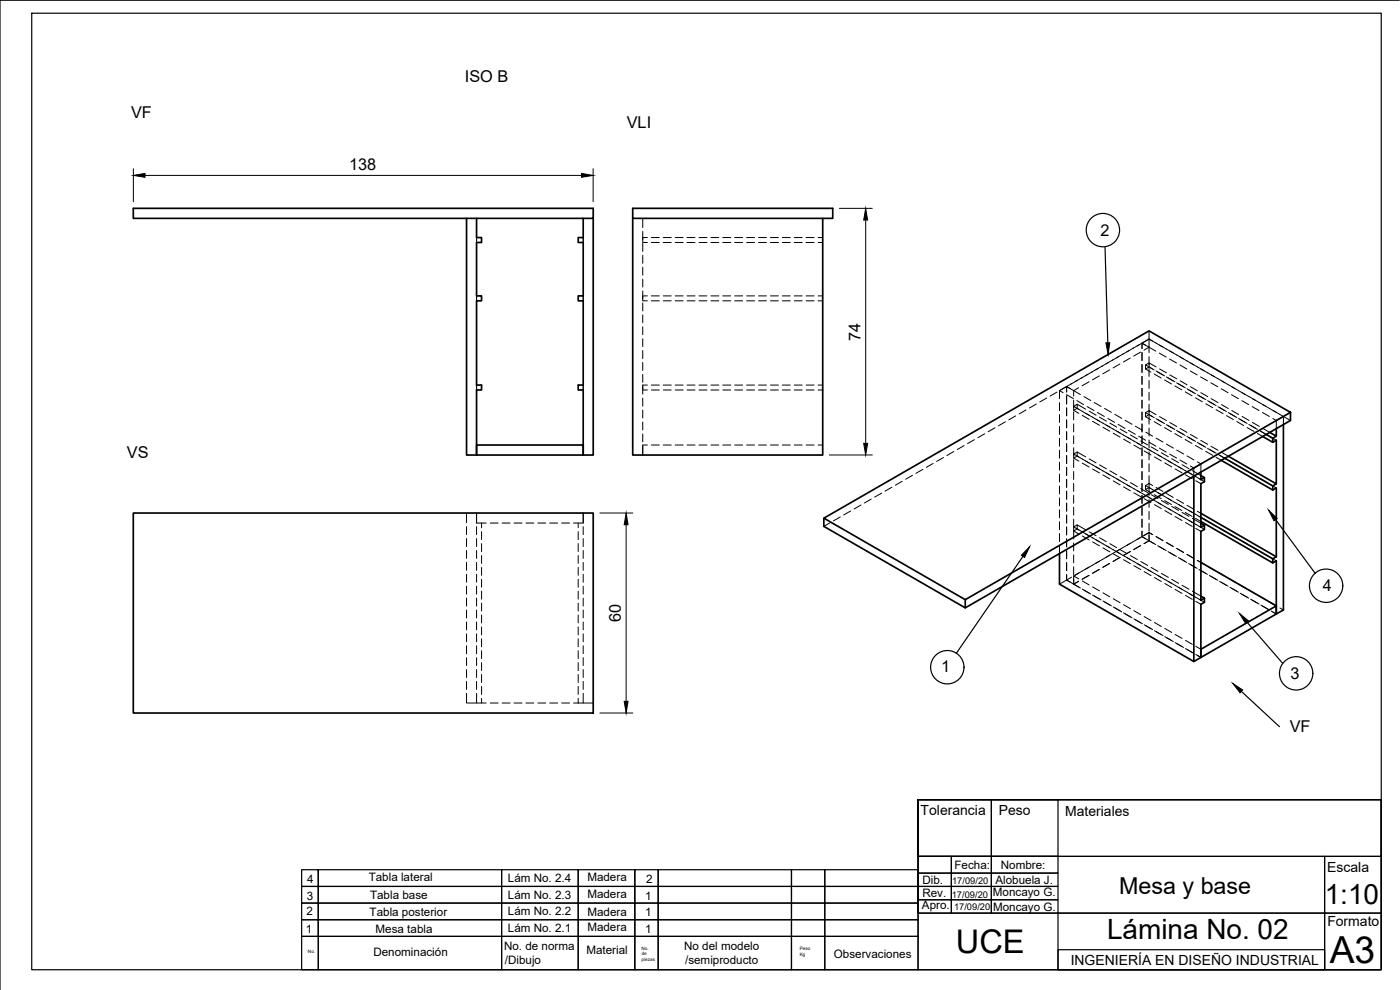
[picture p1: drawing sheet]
<svg xmlns="http://www.w3.org/2000/svg" width="420mm" height="297mm" viewBox="0 0 420 297" stroke-linecap="round" stroke-linejoin="round" font-family="sans-serif">
<!-- layer: Visible -->
<g fill="none" stroke="#000" stroke-width=".51">
<path d="M40 62.5h138v3h-138zM140 65.5v71h3v-19.5h1.5v-1.5h-1.5v-25.2h1.5v-1.5h-1.5v-16h1.5v-1.5h-1.5v-5.8M175 65.5v5.8h-1.5v1.5h1.5v16h-1.5v1.5h1.5v25.2h-1.5v1.5h1.5v19.5h3v-71M189.9 62.5h60v3h-60zM189.9 65.5v71h57v-71M143 133.5h32v3h-32zM366.5 138.1l15.5 8.9 1-.6v20.7M367.6 137.5l14.4 8.3M378.9 131l3.1 1.7M380 130.4l2 1.1v1.2M382 132.7l1-.6v13.1l-14.3-8.3M383 128.6v2.3l-1.9-1.2"/>
<path d="M383 130.9l-1 .6M385.2 127.4v55.6l-2.2 1.2v-15.9l-1 .6-21.6-12.4M387.3 123.7v2.5l-97.6 56.2-42.5-24.5v-2.4M40 153.9h138v60h-138zM247.2 155.5l97.6-56.2 42.5 24.4-97.6 56.2zM358.3 142.9v55.6M360.4 141.7v2.2l1.1-.6-1.1-.6M360.4 154l22.6 13.1M360.4 155.2l21.6 12.5M360.4 157l1.1 .6M361.5 143.3v1.2l-1.1 .6v13.1l1.1-.6M361.5 157.6v1.2l-1.1 .6v20.7l1.1-.6"/>
<path d="M382 145.8v1.2M383 145.2l-1 .6M289.7 179.9v2.5M318 166.1v9.2l40.3 23.2 2.1-1.2v-16l1.1-.6v-1.2M360.4 168.7l22.6 13.1M360.4 178.9l1.1 .6M382 167.7v1.2M383 167.1l-1 .6M360.4 194.8l22.6-13v2.4l-22.6 13.1z"/>
</g>
<!-- layer: Hidden -->
<g fill="none" stroke="#000" stroke-width=".3">
<path d="M143 71.3v1.5M175 71.3v1.5M192.9 65.5v2.8M192.9 69.5v2.3M192.9 73v2.4M192.9 76.6v2.4M194.3 71.3h-1.4v1.5h1.4M195.5 71.3h2.4M195.5 72.8h2.4M199.1 71.3h2.3M199.1 72.8h2.3M202.6 71.3h2.4"/>
<path d="M202.6 72.8h2.4M206.2 71.3h2.4M206.2 72.8h2.4M209.8 71.3h2.4M209.8 72.8h2.4M213.4 71.3h2.3M213.4 72.8h2.3M216.9 71.3h2.4M216.9 72.8h2.4M220.5 71.3h2.4M220.5 72.8h2.4M224.1 71.3h2.3"/>
<path d="M224.1 72.8h2.3M227.6 71.3h2.4M227.6 72.8h2.4M231.2 71.3h2.4M231.2 72.8h2.4M234.8 71.3h2.4M234.8 72.8h2.4M238.4 71.3h2.3M238.4 72.8h2.3M241.9 71.3h2.4M241.9 72.8h2.4M245.5 71.3h1.4"/>
<path d="M245.5 72.8h1.4M143 88.8v1.5M175 88.8v1.5M192.9 80.2v2.4M192.9 83.8v2.3M192.9 87.3v2.4M192.9 90.9v2.4M192.9 94.5v2.3M192.9 98.1v2.3M194.3 88.8h-1.4v1.5h1.4M195.5 88.8h2.4M195.5 90.3h2.4"/>
<path d="M199.1 88.8h2.3M199.1 90.3h2.3M202.6 88.8h2.4M202.6 90.3h2.4M206.2 88.8h2.4M206.2 90.3h2.4M209.8 88.8h2.4M209.8 90.3h2.4M213.4 88.8h2.3M213.4 90.3h2.3M216.9 88.8h2.4M216.9 90.3h2.4"/>
<path d="M220.5 88.8h2.4M220.5 90.3h2.4M224.1 88.8h2.3M224.1 90.3h2.3M227.6 88.8h2.4M227.6 90.3h2.4M231.2 88.8h2.4M231.2 90.3h2.4M234.8 88.8h2.4M234.8 90.3h2.4M238.4 88.8h2.3M238.4 90.3h2.3"/>
<path d="M241.9 88.8h2.4M241.9 90.3h2.4M245.5 88.8h1.4M245.5 90.3h1.4M344.8 99.3v6.5M143 115.5v1.5M175 115.5v1.5M192.9 101.6v2.4M192.9 105.2v2.4M192.9 108.8v2.4M192.9 112.3v2.4M192.9 119.5v2.4"/>
<path d="M192.9 117h1.4M194.3 115.5h-1.4v2.8M195.5 117h2.4M195.5 115.5h2.4M199.1 117h2.3M199.1 115.5h2.3M202.6 117h2.4M202.6 115.5h2.4M206.2 117h2.4M206.2 115.5h2.4M209.8 117h2.4M209.8 115.5h2.4"/>
<path d="M213.4 117h2.3M213.4 115.5h2.3M216.9 117h2.4M216.9 115.5h2.4M220.5 117h2.4M220.5 115.5h2.4M224.1 117h2.3M224.1 115.5h2.3M227.6 117h2.4M227.6 115.5h2.4M231.2 117h2.4M231.2 115.5h2.4"/>
<path d="M234.8 117h2.4M234.8 115.5h2.4M238.4 117h2.3M238.4 115.5h2.3M241.9 117h2.4M241.9 115.5h2.4M245.5 117h1.4M245.5 115.5h1.4M314.1 119.4l-2.1 1.2M317.2 117.7l-2 1.1M319 117.8l-1-.6v2.4M320.1 118.4l2 1.2"/>
<path d="M320.1 116v1.6v-1.6l1.1 .6M320.1 116l2.1 1.2M320.1 118.8v2.4M320.3 115.9l-2.3 1.3M321.6 115.1l-1.5 .9M322.2 117.2l2.1 1.2M322.2 117.2v1.7M323.4 114.1l-2.1 1.2M323.7 116.3l-1.5 .9M324.7 113.3l-2.1 1.2M325.3 119l2 1.2M326.5 112.3l-2.1 1.2"/>
<path d="M326.8 114.6l-2 1.1M327.8 111.6l-2.1 1.1M329.6 110.5l-2.1 1.2M329.9 112.8l-2 1.2M330.9 109.8l-2.1 1.2M332.7 108.7l-2.1 1.2M333 111l-2 1.2M334 108l-2.1 1.2M335.8 107l-2.1 1.1M336.1 109.2l-2 1.2M337.1 106.2l-2.1 1.2M338.9 105.2l-2.1 1.2"/>
<path d="M339.2 107.4l-2.1 1.2M340.2 104.4l-2.1 1.2M342 103.4l-2.1 1.2M342.3 105.6l-2.1 1.2M342.7 103v1.6v-1.6l1.1 .6M342.7 103l-1.5 .8M342.7 103l2.1 1.2M342.7 105.8v2.4M342.7 109.4v2.3M342.7 112.9v2.4M342.7 116.5v2.4M344.8 104.2l2.1 1.2"/>
<path d="M344.8 107v2.4M344.8 110.6v2.4M344.8 114.2v2.3M344.8 117.7v2.4M344.8 101.7l7.3 4.2M344.8 101.7l1.1 .6M344.8 101.7l-1.8 1.1M344.8 101.7l-2.1 1.3M344.8 108.9l-1 .6M344.8 110.1l-1 .6M344.8 104.2l-1.5 .9M345.9 110.7l-2.1-1.2v1.2l1.6 .9"/>
<path d="M346.4 112.2l2.1 1.2M346.9 111.3l2.1 1.2M347 110.1l-2.2-1.2v1.2l1.6 .9M347.4 111.6l2.1 1.2M347.9 105.9l2.1 1.2M348 110.7l2.1 1.2M349.5 114l2.1 1.2M350 113.1l2.1 1.2M350.5 113.4l2.1 1.2M351 107.7l2.1 1.2M351.1 112.5l2.1 1.2M351.1 105.3l2.1 1.2"/>
<path d="M352.6 115.8l2.1 1.2M353.1 114.9l2.1 1.2M353.1 106.5l3.2 1.8M353.6 115.2l2.1 1.1M354.1 109.5l2.1 1.2M354.2 114.3l2.1 1.2M355.7 117.6l2.1 1.2M356.2 108.3l2.1 1.2M356.2 116.7l2.1 1.1M356.7 117l2.1 1.1M357.2 111.3l2.1 1.2M357.3 108.9l2.1 1.2"/>
<path d="M357.3 116l2 1.2M358.8 119.4l2 1.2M359.3 110.1l6.2 3.6M359.3 118.4l2.1 1.2M359.8 118.7l2.1 1.2M360.3 113.1l2.1 1.2M360.4 117.8l2.1 1.2M363.4 114.9l2.1 1.1M363.5 119.6l2 1.2M365.5 113.6l2.1 1.2M366.5 116.6l2.1 1.2M366.6 114.2l10.3 6"/>
<path d="M369.6 118.4l2.1 1.2M375.9 119.6l7.2 4.1M192.9 123v2.4M192.9 126.6v2.4M192.9 130.2v2.4M194.3 133.5h-1.4v3M195.5 133.5h2.4M199.1 133.5h2.3M202.6 133.5h2.4M206.2 133.5h2.4M209.8 133.5h2.4M213.4 133.5h2.3"/>
<path d="M216.9 133.5h2.4M220.5 133.5h2.4M224.1 133.5h2.3M227.6 133.5h2.4M231.2 133.5h2.4M234.8 133.5h2.4M238.4 133.5h2.3M241.9 133.5h2.4M245.5 133.5h1.4M280.1 139.1l-2.1 1.1M283.1 137.3l-2 1.2M286.2 135.5l-2 1.2"/>
<path d="M289.3 133.7l-2 1.2M292.4 131.9l-2 1.2M295.5 130.1l-2 1.2M298.6 128.3l-2 1.2M301.7 126.6l-2 1.1M304.8 124.8l-2 1.2M307.9 123l-2 1.2M311 121.2l-2.1 1.2M318 120.8v2.4M318 124.4v2.4M318 128v2.3M318 131.5v2.4"/>
<path d="M318 135.1v2.4M318 138.7v2.4M320.1 122.4v2.4M320.1 126v2.3M320.1 129.5v2.4M320.1 133.1v2.4M320.1 136.7v2.4M322.2 121.9l1.1-.6v1.2M322.2 120v2.4M322.2 123.6v2.4M322.2 127.2v2.4M322.2 130.8v2.3"/>
<path d="M322.2 134.3v2.4M322.2 137.9v2.4M323.2 120.2l2 1.2M323.3 122.5l3.6 2.1M323.3 136.8l-1.1 .6M323.3 135.6l-1.1 .6M323.3 122.5l-1.1 .6M323.3 121.3l2.5 1.5M323.8 122.8l-1.6-.9v1.2l1.6 .9M323.8 137.1l-1.6-.9v1.2l1.6 1M324.8 124.6l2.1 1.2M324.8 138.9l2.1 1.2"/>
<path d="M325.8 137.1l-2.5-1.5v1.2l3.6 2.1M325.9 124l4.1 2.4M325.9 138.3l16.4 9.5M326.3 122l2 1.2M326.9 137.7l2.1 1.2M326.9 123.4l2.1 1.2M327.9 126.4l2.1 1.2M328.4 120.8l2.1 1.1M329 125.8l2 1.2M329.4 123.8l2 1.2M330 139.5l2 1.2M330 125.2l2 1.2"/>
<path d="M331 127l5.1 2.9M331 128.2l2.1 1.2M331.5 122.5l2 1.2M332.5 125.5l2 1.2M333.1 126.9l2 1.2M334.1 130l2 1.2M334.6 124.3l2 1.2M335.2 129.4l8.2 4.7M335.6 127.3l2 1.2M336.2 128.7l2 1.2M337.2 131.7l2.1 1.3M337.7 126.1l2 1.2"/>
<path d="M338.6 129.1l2.1 1.2M339.3 130.5l2 1.2M340.3 133.5l2 1.2M340.8 127.9l2 1.2M341.7 130.9l2.1 1.2M342.3 132.3l2.1 1.2M342.7 120.1v2.4M342.7 123.6v2.4M342.7 127.2v2.4M342.7 130.8v2.4M342.7 134.4v2.3M342.7 137.9v2.4"/>
<path d="M343.4 134.1l8.2 4.8M343.4 135.3l2 1.2M343.8 123.8v1.2l1-.6M343.8 123.8l2.1 1.2M343.8 125l1.6 .9M343.9 129.7l2 1.2M344.8 121.3v2.4M344.8 124.9v2.4M344.8 128.4v2.4M344.8 132v2.4M344.8 135.6v2.4M344.8 139.2v2.3"/>
<path d="M344.8 123.2l-1 .6M344.8 132.7l2.1 1.2M345.5 134.1l2 1.2M346.4 126.5l2 1.2M346.5 137.1l2 1.2M346.9 125.6l2.1 1.2M346.9 124.4l-2.1-1.2v1.2l1.6 .9M347 131.5l2 1.1M347.4 125.9l2.1 1.2M347.9 134.5l2.1 1.1M348 125l2.1 1.2M348.6 135.9l2 1.1"/>
<path d="M349.5 128.3l2.1 1.2M349.6 138.9l2 1.2M350 127.4l2.1 1.2M350.1 133.3l2 1.1M350.5 127.7l2.1 1.2M350.6 138.3l4.1 2.3M351 136.3l2.1 1.1M351.1 126.8l2 1.2M351.6 137.6l2.1 1.2M352.6 130.1l2 1.2M353.1 129.2l2.1 1.2M353.1 135l2.1 1.2"/>
<path d="M353.6 129.5l2.1 1.2M354.1 138l2.1 1.2M354.2 128.6l2 1.1M354.8 139.4l2 1.2M355.7 131.9l2 1.2M356.2 130.9l2.1 1.3M356.3 136.8l2 1.2M356.7 131.3l2.1 1.1M357.2 139.8l1.1 .6M357.3 130.4l2 1.1M358.8 133.7l2 1.1M359.3 132.7l2.6 1.5"/>
<path d="M359.3 138.6l1.1 .6v2.5M360.4 132.1l2 1.2M360.4 139.2l-2.1 1.2M361.9 135.4l2 1.2M361.9 121.1l2.1 1.2M362.4 134.5l2.1 1.2M362.4 120.2l2.1 1.2M362.9 134.8l2.1 1.2M362.9 120.5l2.1 1.2M363.5 133.9l2 1.2M365 137.2l1.5 .9M365 122.9l2.1 1.2"/>
<path d="M365.5 136.3l2.6 1.5M365.5 122l2.1 1.2M366 122.3l2.1 1.2M366.6 135.7l2.1 1.2M366.6 121.4l2 1.2M368.1 124.7l2 1.2M368.6 123.8l2.1 1.2M369.1 138.4l2.1 1.2M369.1 124.1l2.1 1.2M369.7 123.2l2 1.2M371.2 126.5l2 1.2M371.7 125.6l2.6 1.4"/>
<path d="M372.7 120.2l2.1 1.2M372.8 125l2 1.1M374.3 128.3l2 1.2M374.8 127.3l2.1 1.2M375.3 127.6l2.1 1.2M375.8 122l2 1.2M375.9 126.7l2 1.2M377.4 130.1l1.5 .9M377.9 129.1l2.5 1.5M378.9 123.8l2 1.2M379 128.5l2.1 1.2M381.5 131.2l1.5 .9"/>
<path d="M382 125.6l1 .6v2.4M382.1 123.2l2 1.2M384.1 124.3l1.1 .7M385.1 125l2.2 1.2M385.2 125v2.4M385.2 125l-2.2 1.2M140 153.9v2.9M140 158v2.4M143 153.9v3h2.9M143 158v2.4M144.5 156.9v1.4M144.5 159.5v2.4"/>
<path d="M147.1 156.9h2.4M150.7 156.9h2.4M154.3 156.9h2.4M157.8 156.9h2.4M161.4 156.9h2.4M165 156.9h2.4M168.6 156.9h2.3M173.5 156.9v1.4M173.5 159.5v2.4M175 153.9v3h-2.9M175 158v2.4M249.1 156.9l-1.9 1"/>
<path d="M252.2 155.1l-2.1 1.2M255.3 153.3l-2.1 1.2M258.4 151.5l-2.1 1.2M261.5 149.7l-2.1 1.2M264.6 148l-2.1 1.1M267.7 146.2l-2.1 1.2M270.8 144.4l-2.1 1.2M273.9 142.6l-2.1 1.2M277 140.8l-2.1 1.2M318 142.2v2.4M318 145.8v2.4M318 149.4v2.4"/>
<path d="M318 153v2.3M318 156.5v2.4M320.1 140.3v2.3M320.1 143.8v2.4M320.1 147.4v2.4M320.1 151v2.4M320.1 154.5v2.4M320.1 158.1v2.4M322.2 141.5v2.4M322.2 145v2.4M322.2 148.6v2.4M322.2 152.2v2.4"/>
<path d="M322.2 155.8v2.3M322.2 158.1l1.6 .9M323.3 157.5l-1.1 .6v1.2l1.1-.6M325.8 159l-2.5-1.5v1.2l3.6 2.1M326.9 159.6l2.1 1.1M327.9 140.7l2.1 1.2M331 142.5l2.1 1.2M333.1 141.3l2 1.1M334.1 144.3l2 1.2M336.2 143l2 1.2M337.2 146.1l2.1 1.2M339.3 144.8l2 1.2"/>
<path d="M340.3 147.9l2 1.1M341.3 147.2l7.2 4.2M342.3 146.6l2.1 1.2M342.7 141.5v2.4M342.7 145.1v2.4M342.7 148.7v2.3M342.7 152.2v2.4M342.7 155.8v2.4M343.4 149.6l2 1.2M343.8 145.7l5.7 3.3M343.8 146.9l1.6 .9M344.8 145.1v1.2l-1 .6v-1.2"/>
<path d="M344.8 159.8l1.1 .6M344.8 159.8l-2.1 1.2 2.1 1.2M344.8 142.7v2.4M344.8 146.3v2.4M344.8 149.9v2.4M344.8 153.4v2.4M344.8 157v2.4M344.8 159.8v2.4M344.8 145.1l1.1 .6M344.8 145.1l-1 .6M345.5 148.4l2 1.2M346.4 148.4l2.1 1.2"/>
<path d="M346.5 151.4l2 1.2M347 146.3l2 1.2M347.5 150.8l12.9 7.4M348.6 150.2l2 1.1M349.5 149l2.1 1.2M349.5 150.2l2.1 1.2M349.6 153.2l2 1.2M350.1 148.1l2 1.2M350.5 149.6l2.1 1.2M351.6 151.9l2.1 1.2M352.6 150.8l9.3 5.3M352.6 152l2.1 1.2"/>
<path d="M352.7 140.7l2 1.2M352.7 155l2 1.2M353.1 149.8l2.1 1.2M353.7 140.1l2.1 1.2M354.8 153.7l2 1.2M355.7 153.8l2.1 1.1M355.8 141.2l5.7 3.3M355.8 142.5l2 1.1M355.8 156.8l2 1.2M356.2 151.6l2.1 1.2M357.8 155.5l2.6 1.5M357.8 141.2l2.6 1.5"/>
<path d="M358.3 140.4v2.5M358.8 155.5l1.6 1M358.9 144.2l1.5 .9M358.9 158.5l1.5 .9M359.3 153.4l1.1 .6M359.9 157.9l1.6 .9M362.9 156.7l2.1 1.2M366 158.5l2.1 1.2M372.2 140.2l2.1 1.2M375.3 142l2.1 1.1M378.4 143.7l2 1.2M381.5 145.5l1.5 .9"/>
<path d="M140 161.6v2.4M140 165.2v2.3M140 168.7v2.4M140 172.3v2.4M140 175.9v2.4M140 179.5v2.3M143 161.6v2.4M143 165.2v2.3M143 168.7v2.4M143 172.3v2.4M143 175.9v2.4M143 179.5v2.3"/>
<path d="M144.5 163.1v2.4M144.5 166.7v2.3M144.5 170.3v2.3M144.5 173.8v2.4M144.5 177.4v2.4M173.5 163.1v2.4M173.5 166.7v2.3M173.5 170.3v2.3M173.5 173.8v2.4M173.5 177.4v2.4M175 161.6v2.4M175 165.2v2.3"/>
<path d="M175 168.7v2.4M175 172.3v2.4M175 175.9v2.4M175 179.5v2.3M318 160.1v2.4M318 163.7v2.4M320.1 174v-1.6v1.6l1.1 .7M320.1 174l3.7 2.2M320.1 174l-2.1 1.3M320.1 161.7v2.4M320.1 165.3v2.3M320.1 168.8v2.4"/>
<path d="M321.6 173.2l-1.5 .8M322.2 175.2l2.1 1.3M322.2 172.8l1.6 .9M322.2 162.9v2.4M322.2 166.5v2.4M322.2 170.1v2.3M322.2 172.8v2.5l1.5-.9M323.7 171.9l-1.5 .9M323.8 160.2l-1.6-.9v2.4M324.7 171.4l-2.1 1.2M324.8 174.3l2.1 1.2M324.8 176.7l2.1 1.3"/>
<path d="M324.8 160.8l2.1 1.2M325.3 177l2 1.2M325.9 160.2l2 1.2M326.8 172.6l-2 1.2M327.9 176.1l2.1 1.2M327.9 178.5l2.6 1.5M327.9 161.4l14.4 8.3M327.9 162.6l2.1 1.2M329.9 170.8l-2 1.2M330 161.3l2 1.2M330.9 167.8l-6.1 3.6M331 177.9l2.1 1.2"/>
<path d="M331 164.4l2.1 1.2M333 166.6l-2 1.2M333 169l-2 1.2M333.1 163.1l2 1.2M334 166l-2.1 1.2M334.1 179.6l2 1.2M334.1 166.2l2 1.2M336.1 167.3l-2 1.2M336.2 164.9l2 1.2M337.1 164.3l-3 1.7M337.2 167.9l2.1 1.2M339.2 165.5l-2.1 1.2"/>
<path d="M339.3 166.7l2 1.2M340.3 169.7l2 1.2M341.3 169.1l16.5 9.5M342.3 161.3l-5.2 2.9M342.3 163.7l-2.1 1.2M342.3 168.5l2.1 1.2M343.4 171.5l2 1.2M343.8 161.6l-1.1-.6v-1.6v1.6l-1.5 .9M344.8 162.2l2.1 1.2M344.8 160.6v1.6l-1.5 .9 1.5-.9 1.6 .9M345.5 170.3l2 1.1M345.9 160.4l-1.1-.6-1.5 .9"/>
<path d="M346.5 173.3l2 1.2M347 161l2 1.2M347.4 163.7l2.6 1.5M348.6 172l2 1.2M349.6 175.1l2 1.2M350 162.8l2.1 1.2-2-1.2M350.5 165.5l2.6 1.5M351.6 173.8l2.1 1.2M352.7 176.9l2 1.1M353.1 164.6l2.1 1.1M353.6 167.3l2.1 1.2M354.1 167.6l2.1 1.2"/>
<path d="M354.8 175.6l2 1.2M355.8 178.6l2 1.2M356.7 169.1l2.1 1.2M356.8 178l4.7 2.7M357.2 169.4l2.1 1.1M357.8 177.4l2.6 1.5M358.3 167.5l-2.1-1.1 2.1 1.1M359.8 170.9l2.6 1.4M360.4 168.7l-1.1-.6 2.1 1.2M362.4 169.9l2.1 1.2M362.9 172.6l2.6 1.5M365.5 171.7l2.1 1.2"/>
<path d="M366 174.4l2.6 1.5M368.6 173.5l2.1 1.2M369.1 176.2l2.6 1.5M369.1 160.3l2.1 1.1M371.7 175.3l2.1 1.2M372.2 178l2.6 1.5M372.2 162l2.1 1.2M374.8 177l2.1 1.2M375.3 179.8l2.5 1.4M375.3 163.8l2.1 1.2M377.9 178.8l2.1 1.2M378.4 165.6l2 1.2"/>
<path d="M381.5 167.4l1.5 .9M140 183v2.4M140 186.6v2.4M140 190.2v2.4M140 193.7v2.4M140 197.3v2.4M143 183v2.4M143 186.6v2.4M143 190.2v2.4M143 193.7v2.4M143 197.3v2.4M144.5 181v2.3"/>
<path d="M144.5 184.5v2.4M144.5 188.1v2.4M144.5 191.7v2.4M144.5 195.2v2.4M144.5 198.8v2.4M173.5 181v2.3M173.5 184.5v2.4M173.5 188.1v2.4M173.5 191.7v2.4M173.5 195.2v2.4M173.5 198.8v2.4M175 183v2.4"/>
<path d="M175 186.6v2.4M175 190.2v2.4M175 193.7v2.4M175 197.3v2.4M331 180.3l2.1 1.2M331.5 180.6l2 1.2M334.1 182.1l2 1.2M334.6 182.4l2 1.2M337.2 181.4l2.1 1.2M337.2 183.9l2.1 1.2M337.7 184.2l2 1.2M340.3 183.2l2 1.2"/>
<path d="M340.3 185.7l2.5 1.4M343.4 185l2 1.2M343.4 187.5l2.5 1.4M346.5 186.8l2 1.2M346.5 189.2l2.5 1.5M349.6 188.6l2 1.2M349.6 191l2 1.2M350.1 191.3l2 1.2M352.7 190.4l2 1.1M352.7 192.8l2.5 1.5M355.8 192.1l2 1.2M355.8 194.6l2.5 1.5"/>
<path d="M358.9 193.9l1.5 .9M358.9 196.4l1.5 .9M358.9 180.4l1.5 .9M378.4 181.6l2.5 1.4M381 180.6l2.1 1.2M381.5 183.3l1.5 .9M384.1 182.4l1.1 .6M140 208v2.9h4.5v-1.4M140 200.9v2.4M140 204.5v2.3M143 200.9v2.4M143 204.5v2.3"/>
<path d="M143 208v2.9M144.5 210.9h1.4M144.5 202.4v2.4M144.5 206v2.4M147.1 210.9h2.4M150.7 210.9h2.4M154.3 210.9h2.4M157.8 210.9h2.4M161.4 210.9h2.4M165 210.9h2.4M168.6 210.9h2.3M172.1 210.9h1.4"/>
<path d="M173.5 210.9h4.5M173.5 202.4v2.4M173.5 206v2.4M173.5 209.5v1.4M175 200.9v2.4M175 204.5v2.3M175 208v2.9"/>
</g>
<!-- layer: Sketch1 -->
<g fill="none" stroke="#000" stroke-width=".36">
<path d="M9.5 4h405v287h-405zM420 .1h-420v296.9M331.6 74.2l.9 28.7M382.8 155.9l11.9 16.2M307 166.9l-20 29.2M374.3 186.7l10.7 12.4M372.6 207.4l11.4 10.6M275.5 240h22v16.9h-22zM275.5 240h139v51h-139v-51v16.9h139v-16.9zM297.5 240h20v16.9h-20zM275.5 256.9h10v5.1h-10zM275.5 256.9h122v17.1h-122z"/>
<path d="M285.5 256.9h12v5.1h-12zM297.5 256.9h20v5.1h-20zM397.5 256.9h17v17.1h-17zM90.5 266h5v5v-5h55v5h-60zM90.5 276h5v5v-5h55v5h-60zM90.5 271h5v5v-5h55v5h-60zM90.5 260.9h5v5.1v-5.1h55v5.1h-60zM150.5 266h23v5h-23zM150.5 276h23v5h-23zM150.5 271h23v5h-23zM150.5 260.9h23v5.1h-23zM173.5 266h17v5h-17z"/>
<path d="M173.5 276h17v5h-17zM173.5 271h17v5h-17zM173.5 260.9h17v5.1h-17zM190.5 266h7v5h-7zM190.5 276h7v5h-7zM190.5 271h7v5h-7zM190.5 260.9h7v5.1h-7zM197.5 266h40v5h-40zM197.5 276h40v5h-40zM197.5 271h40v5h-40zM197.5 260.9h40v5.1h-40zM237.5 266h10v5h-10z"/>
<path d="M237.5 276h10v5h-10zM237.5 271h10v5h-10zM237.5 260.9h10v5.1h-10zM247.5 266h28v5h-28zM247.5 276h28v5h-28zM247.5 271h28v5h-28zM247.5 260.9h28v5.1h-28zM275.5 270h10v4h-10zM275.5 266h10v4h-10zM275.5 262h10v4h-10zM285.5 270h12v4h-12zM285.5 266h12v4h-12z"/>
<path d="M285.5 262h12v4h-12zM297.5 270h20v4h-20zM297.5 266h20v4h-20zM297.5 262h20v4h-20zM317.5 274h80v17h-80zM397.5 274h17v17h-17zM90.5 281h5v10h-5zM95.5 281h55v10h-55zM150.5 281h23v10h-23zM173.5 281h17v10h-17zM190.5 281h7v10h-7zM197.5 281h40v10h-40z"/>
<path d="M237.5 281h10v10h-10zM247.5 281h28v10h-28zM317.5 285h80v6h-80z"/>
<circle cx="331" cy="69" r="5"/>
<circle cx="398" cy="175.7" r="5"/>
<circle cx="284.3" cy="200.2" r="5"/>
<circle cx="389" cy="202" r="5"/>
</g>
<!-- layer: Dimensions -->
<path d="M40 50.6v9.9M43.5 52.6h131M178 50.6v9.9M251.9 62.5h9.9M259.8 66v67M248.9 136.5h12.9M180 153.9h9.9M187.9 157.4v53M180 213.9h9.9" fill="none" stroke="#000" stroke-width=".3"/>
<path d="M40 52.6l3.5-.6v1.2zM174.5 52l3.5 .6-3.5 .6zM259.8 62.5l.6 3.5h-1.2zM259.2 133h1.2l-.6 3.5zM187.9 153.9l.6 3.5h-1.2zM187.3 210.4h1.2l-.6 3.5z" fill="#000" stroke="#000" stroke-width=".3"/>
<!-- layer: Sketch1 -->
<path d="M331.9 102.9l1.2-.1-.5 3.5zM380.7 153.1l2.6 2.4-1 .7zM309 164l-1.5 3.3-1-.7zM372 184.1l2.7 2.2-.9 .8zM370 205l2.9 2-.7 .9z" fill="#000" stroke="#000" stroke-width=".3"/>
<text font-size="11.2" x="399.1" y="289">A3</text>
<text font-size="9.8" x="286.9" y="285.9">UCE</text>
<g font-size="8.4">
<text x="397.6" y="271.3">1:10</text>
<text x="332.2" y="281.7">Lámina No. 02</text>
</g>
<text font-size="7" x="335.9" y="268.3">Mesa y base</text>
<g font-size="4.9">
<text x="139.5" y="24.7">ISO B</text>
<text x="39.3" y="35.3">VF</text>
<text x="188.1" y="38.3">VLI</text>
<text x="104.8" y="51.1">138</text>
<text x="330.2" y="70.7">2</text>
<text x="258.3" y="102.2" transform="rotate(-90 258.3 102.2)">74</text>
<text x="38.1" y="137.5">VS</text>
<text x="397" y="177.3">4</text>
<text x="186.4" y="186.6" transform="rotate(-90 186.4 186.6)">60</text>
<text x="282.4" y="201.6">1</text>
<text x="387.3" y="203.9">3</text>
<text x="387.1" y="219.6">VF</text>
</g>
<g font-size="4.2">
<text x="276.3" y="244.4">Tolerancia</text>
<text x="299.7" y="244.5">Peso</text>
<text x="319.7" y="244.8">Materiales</text>
<text x="398.3" y="261.7">Escala</text>
<text x="398.4" y="277.9">Formato</text>
<text x="321.3" y="289.5">INGENIERÍA EN DISEÑO INDUSTRIAL</text>
</g>
<g font-size="3.5">
<text x="286.4" y="260.8">Fecha:</text>
<text x="300.4" y="260.7">Nombre:</text>
<text x="92.1" y="269.9">3</text>
<text x="92.2" y="264.9">4</text>
<text x="110.7" y="264.5">Tabla lateral</text>
<text x="111.1" y="269.6">Tabla base</text>
<text x="152.4" y="269.6">Lám No. 2.3</text>
<text x="152.4" y="264.6">Lám No. 2.4</text>
<text x="176.3" y="269.4">Madera</text>
<text x="176.3" y="264.4">Madera</text>
<text x="193.6" y="269.9">1</text>
<text x="193.9" y="264.9">2</text>
<text x="276.8" y="269.2">Rev.</text>
<text x="276.8" y="265.2">Dib.</text>
<text x="298" y="268.9">Moncayo G.</text>
<text x="298.7" y="265.1">Alobuela J.</text>
<text x="92" y="274.5">2</text>
<text x="110.9" y="274.8">Tabla posterior</text>
<text x="152.4" y="274.6">Lám No. 2.2</text>
<text x="176.3" y="274.8">Madera</text>
<text x="193.6" y="274.9">1</text>
<text x="276.7" y="272.6">Apro.</text>
<text x="298" y="273.5">Moncayo G.</text>
<text x="91.8" y="279.9">1</text>
<text x="112.7" y="280">Mesa tabla</text>
<text x="152.4" y="279.6">Lám No. 2.1</text>
<text x="176.3" y="279.4">Madera</text>
<text x="193.6" y="279.9">1</text>
<text x="112.1" y="287">Denominación</text>
<text x="151.3" y="285.1">No. de norma</text>
<text x="176" y="286.3">Material</text>
<text x="205.3" y="285.1">No del modelo</text>
<text x="250.3" y="287.3">Observaciones</text>
<text x="151.5" y="289.3">/Dibujo</text>
<text x="205.6" y="289.3">/semiproducto</text>
</g>
<g font-size="2.8">
<text x="285.6" y="269.3">17/09/20</text>
<text x="285.8" y="265.2">17/09/20</text>
<text x="286.3" y="273">17/09/20</text>
</g>
<g font-size="1.4">
<text x="92.4" y="286">No.</text>
<text x="192.5" y="284.9">No.</text>
<text x="192.6" y="286.6">de</text>
<text x="240" y="285.1">Peso</text>
<text x="240" y="286.8">Kg</text>
<text x="192.6" y="288.3">piezas</text>
</g>
</svg>
